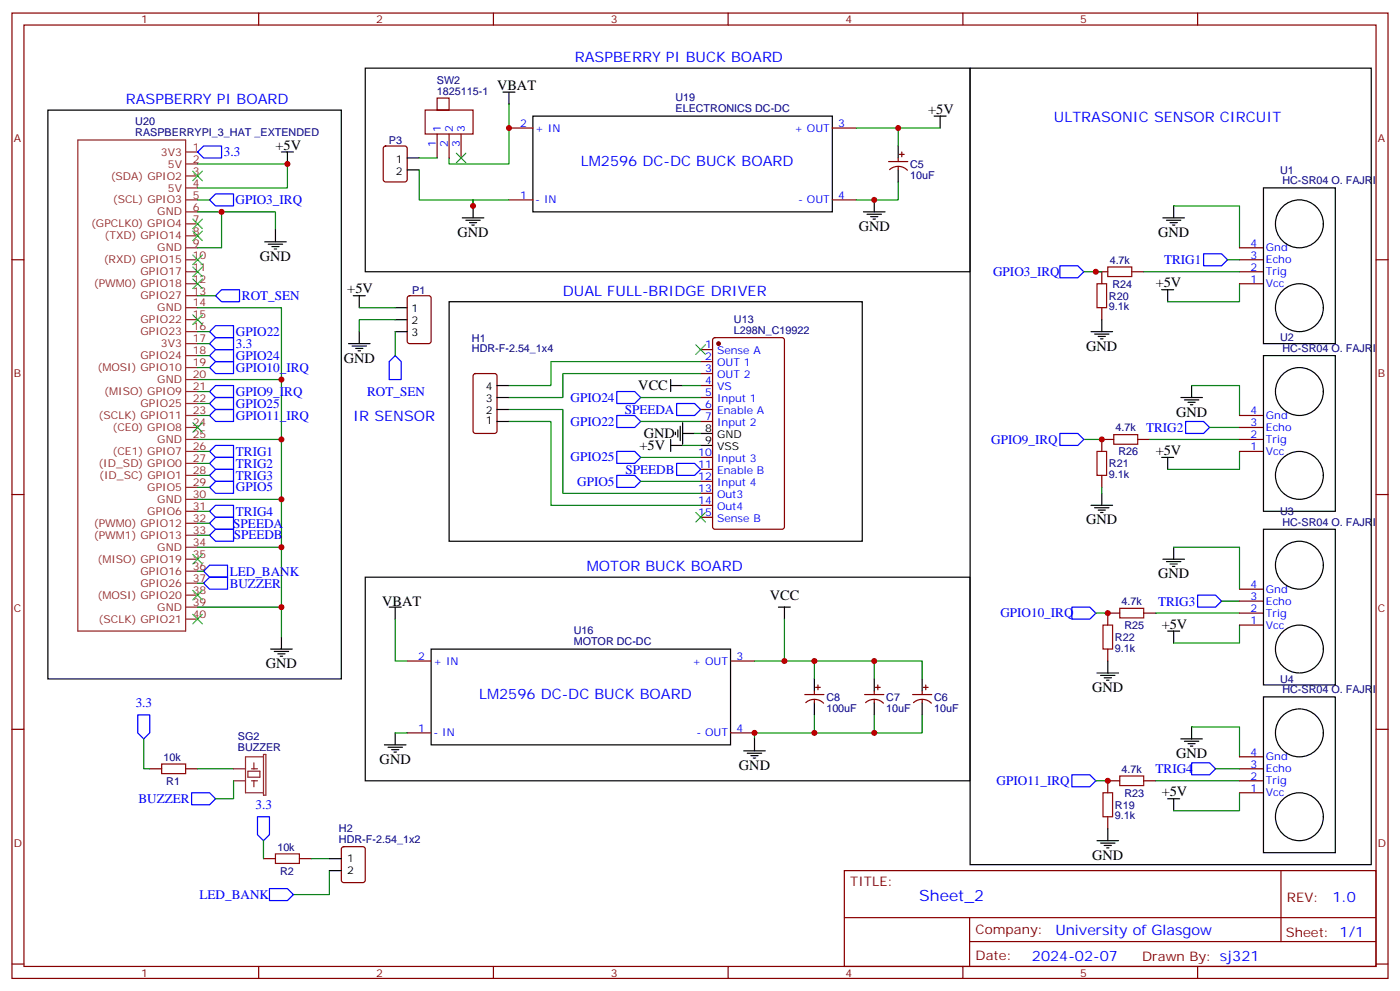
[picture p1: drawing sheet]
<svg xmlns="http://www.w3.org/2000/svg" width="412mm" height="292mm" viewBox="0 0 412 292" stroke-linecap="round" stroke-linejoin="round" font-family="sans-serif">
<g fill="none" stroke="#870000" stroke-width=".35">
<path d="M3.5 3.8h405.4v284.4h-405.4zM7.1 7.4h398.2v277.3h-398.2zM76.2 3.8v3.6M145.3 3.8v3.6M214.5 3.8v3.6M283.6 3.8v3.6M352.8 3.8v3.6M125.2 32.4h14.1v7.1h-14.1zM128.8 28.9h3.5v3.5h-3.5zM128.8 39.5v7M132.3 39.5v7M135.8 39.5v7"/>
<path d="M149.9 37.7h7.1M245.2 37.7h7M113.1 43.2l.5-.2h5.6l.7 .4v9.5l-.4 .6-5.9 .1-.7-.5v-9.4zM149.9 58.9h7.1M245.2 58.9h7M261.8 47.6h5.6M262 50a3.8 3.8 0 0 1 5.3 .1M264.6 46.5v1.1M264.6 49v1.1M264.9 45.5h1.4M265.6 44.8v1.4M3.5 76.5h3.6"/>
<path d="M365.1 76.5h7.1M365.1 73h7.1M405.3 76.5h3.6M120.2 87.3l.4-.2h5.7l.6 .4 .1 13-.5 .7h-5.9l-.6-.5-.1-12.9zM210.1 99.7l.5-.3h19.8l.6 .5 .1 55.3-.5 .6-20 .1-.6-.5-.1-55.2zM322.8 80h3.5M324.6 80v3.6M324.6 90.6v3.6M333.4 80h3.5M365.1 80h7.1M365.1 83.6h7.1M139.6 110.2l.5-.2h5.6l.6 .5 .1 16.5-.5 .6-5.8 .1-.7-.5-.1-16.5z"/>
<path d="M206.4 117.1h3.5M206.4 113.6h3.5M206.4 110h3.5M206.4 106.5h3.5M206.4 103h3.5M206.4 138.3h3.5M206.4 134.7h3.5M206.4 124.1h3.5M206.4 120.6h3.5M328.1 129.4h-3.5v3.6M335.1 129.4h3.6M365.1 129.4h7.1"/>
<path d="M365.1 133h7.1M365.1 125.9h7.1M365.1 122.4h7.1M3.5 145.7h3.6M206.4 152.4h3.5M206.4 148.8h3.5M206.4 145.3h3.5M206.4 141.8h3.5M324.6 140v3.5M405.3 145.7h3.6M365.1 177.1h7.1M365.1 173.5h7.1"/>
<path d="M119.9 194.7h7.1M215.2 194.7h7M326.3 191.2v3.5M329.8 180.6h-3.5v3.5M336.9 180.6h3.5M365.1 180.6h7.1M365.1 184.1h7.1M3.5 214.8h3.6M119.9 215.9h7.1M215.2 215.9h7M237.1 204.6h5.6M237.4 207a3.8 3.8 0 0 1 5.2 .1"/>
<path d="M239.9 203.5v1.1M239.9 206v1M240.2 202.5h1.5M240.9 201.8v1.4M254.7 204.6h5.6M255 207a3.8 3.8 0 0 1 5.2 .1M257.5 203.5v1.1M257.5 206v1M257.9 202.5h1.4M258.6 201.8v1.4M268.8 204.6h5.7M269.1 207a3.8 3.8 0 0 1 5.2 .1"/>
<path d="M271.6 203.5v1.1M271.6 206v1M272 202.5h1.4M272.7 201.8v1.4M405.3 214.8h3.6M44.1 226.4h3.5M54.7 226.4h3.5M329.8 230h-3.5v3.5M336.9 230h3.5M365.1 230h7.1M365.1 233.5h7.1M365.1 226.4h7.1"/>
<path d="M365.1 222.9h7.1M77.6 252.9h3.5M88.2 252.9h3.5M100.8 249.6l.4-.2h5.7l.6 .4 .1 9.5-.5 .6-5.9 .1-.6-.5-.1-9.4zM248.7 256.4h156.6v28.3h-156.6zM326.3 240.6v3.5M377.3 256.5v20.8M248.7 270.3h156.5M285.6 277.3h119.6M285.6 270.3v14.1M3.5 284h3.6M76.2 284.7v3.5"/>
<path d="M145.3 284.7v3.5M214.5 284.7v3.5M283.6 284.7v3.5M352.8 284.7v3.5M405.3 284h3.6"/>
</g>
<g fill="none" stroke="#8c2424" stroke-width=".35">
<path d="M22.9 41.2h31.8v144.7h-31.8zM54.7 48.3h3.5M54.7 44.8h3.5M54.7 51.8h3.5M54.7 55.4h3.5M54.7 58.9h3.5M54.7 62.4h3.5M54.7 65.9h3.5M54.7 69.5h3.5M54.7 73h3.5M54.7 76.5h3.5M54.7 80h3.5"/>
<path d="M54.7 83.6h3.5M54.7 87.1h3.5M54.7 90.6h3.5M54.7 94.2h3.5M54.7 97.7h3.5M54.7 101.2h3.5M54.7 104.7h3.5M54.7 108.3h3.5M54.7 111.8h3.5M54.7 115.3h3.5M54.7 118.9h3.5M54.7 122.4h3.5"/>
<path d="M54.7 125.9h3.5M54.7 129.4h3.5M54.7 133h3.5M54.7 136.5h3.5M54.7 140h3.5M54.7 143.5h3.5M54.7 147.1h3.5M54.7 150.6h3.5M54.7 154.1h3.5M54.7 157.7h3.5M54.7 161.2h3.5M54.7 164.7h3.5"/>
<path d="M54.7 168.2h3.5M54.7 171.8h3.5M54.7 175.3h3.5M54.7 178.8h3.5M54.7 182.4h3.5M68.8 226.4h3.5M68.8 230h3.5M73 227.2h3.6v1.7h-3.6zM74.1 226.4h1.7M74.1 230h1.7M74.8 224.7v1.7M74.8 230v1.7"/>
<path d="M77.6 222.9h-5.3v10.6h5.3M77.6 222.2h.7v12h-.7z"/>
</g>
<g fill="none" stroke="#000" stroke-width=".35">
<path d="M14.1 32.4h86.4v167.6h-86.4zM107.6 20.1h178.2v59.9h-178.2zM148.2 27.1h3.5M149.9 27.1v3.6M157 34.2h88.2v28.2h-88.2zM275.2 34.2h3.5M276.9 34.2v3.5M285.8 20.1h118.1v234.6h-118.1zM82.9 44.8h3.5M84.7 44.8v3.5M119.9 46.5h3.6M119.9 50.1h3.6"/>
<path d="M257.5 58.9v3.5M264.6 43v3.5M264.6 50.1v3.5M372.2 55.4h21.1v45.8h-21.1zM78 71.2h6.3M79 71.9h4.3M80.1 72.6h2.1M80.8 73.3h.7M81.1 67.7v3.5M136.2 64.2h6.3M137.2 64.9h4.3M138.3 65.6h2.1"/>
<path d="M139 66.3h.7M139.3 60.6v3.6M254.4 62.4h6.3M255.4 63.1h4.2M256.5 63.8h2.1M257.2 64.5h.7M342.5 64.2h6.4M343.6 64.9h4.2M344.7 65.6h2.1M345.4 66.3h.7M345.7 60.6v3.6M104.1 87.1h3.5"/>
<path d="M105.8 87.1v3.5M105.8 97.7v3.5M116.4 97.7h3.5M116.4 94.2h3.5M116.4 90.6h3.5M132.3 88.9h121.7v70.5h-121.7zM321.4 97.7h6.3M322.4 98.4h4.3M323.5 99.1h2.1M324.2 99.8h.7M324.6 94.2v3.5M342.2 85.3h3.5"/>
<path d="M344 85.3v3.6M102.7 101.2h6.3M103.7 101.9h4.2M104.8 102.6h2.1M105.5 103.3h.7M146.4 117.1h3.5M146.4 113.6h3.5M197.6 113.6h3.5M197.6 111.8v3.5M347.8 117.1h6.4M348.9 117.8h4.2M350 118.5h2.1"/>
<path d="M350.7 119.2h.7M351 113.6v3.5M372.2 104.7h21.1v45.9h-21.1zM146.4 124.1h3.5M146.4 120.6h3.5M197.6 131.2h3.5M197.6 129.4v3.6M199 127.3v.7M199.7 126.6v2.1M200.4 125.6v4.2M201.1 127.7h3.5M201.1 124.5v6.3"/>
<path d="M206.4 131.2h3.5M206.4 127.7h3.5M342.2 134.7h3.5M344 134.7v3.6M321.4 148.8h6.3M322.4 149.5h4.3M323.5 150.2h2.1M324.2 151h.7M324.6 145.3v3.5M372.2 155.9h21.1v45.9h-21.1zM107.6 170h178.2v60h-178.2zM114.7 178.8h3.5"/>
<path d="M116.4 178.8v3.6M229.3 178.8h3.5M231.1 178.8v3.6M342.5 164.7h6.4M343.6 165.4h4.2M344.7 166.1h2.1M345.4 166.8h.7M345.7 161.2v3.5M79.7 191.2h6.4M80.8 191.9h4.2M81.8 192.6h2.2M82.5 193.3h.8"/>
<path d="M82.9 187.6v3.6M127 191.2h88.2v28.2h-88.2zM239.9 200v3.5M257.5 200v3.5M271.6 200v3.5M323.1 198.2h6.4M324.2 198.9h4.2M325.3 199.6h2.1M326.3 194.7v3.5M344 185.9h3.5M345.7 185.9v3.5M113.2 219.4h6.4"/>
<path d="M116.4 215.9v3.5M222.2 217.6v3.6M239.9 207v3.6M257.5 207v3.6M271.6 207v3.6M326 200.3h.7M347.8 217.6h6.4M348.9 218.3h4.2M350 219h2.1M350.7 219.7h.7M351 214.1v3.5M372.2 205.3h21.1v45.8h-21.1z"/>
<path d="M114.3 220.1h4.2M115.4 220.8h2.1M116.1 221.5h.7M219.1 221.2h6.3M220.1 221.9h4.3M221.2 222.6h2.1M221.9 223.3h.7M344 235.3h3.5M345.7 235.3v3.5M97 252.9h3.5M97 256.4h3.5M323.1 247.6h6.4"/>
<path d="M324.2 248.3h4.2M325.3 249h2.1M326 249.7h.7M326.3 244.1v3.5"/>
<circle cx="382.8" cy="65.9" r="7.1"/>
<circle cx="382.8" cy="90.6" r="7.1"/>
<circle cx="382.8" cy="115.3" r="7.1"/>
<circle cx="382.8" cy="140" r="7.1"/>
<circle cx="382.8" cy="166.5" r="7.1"/>
<circle cx="382.8" cy="191.2" r="7.1"/>
<circle cx="382.8" cy="215.9" r="7.1"/>
<circle cx="382.8" cy="240.6" r="7.1"/>
</g>
<g fill="none" stroke="#008700" stroke-width=".35">
<path d="M149.9 30.7v17.6h-17.6v-1.8M252.2 37.7h24.7M264.6 37.7v5.3M58.2 48.3h26.5v7.1h-26.5M58.2 58.9h3.5M123.5 50.1v8.8h15.8v1.7v-1.7h10.6M123.5 46.5h5.3M264.6 53.6v5.3h-12.4M58.2 62.4h7.1v10.6h-7.1M65.3 62.4h15.8v5.3M345.7 60.6h19.4v12.4M361.6 76.5h3.5"/>
<path d="M58.2 90.6h24.7v88.2M58.2 97.7h3.5M58.2 87.1h5.3M105.8 90.6h10.6M116.4 94.2h-10.6v3.5M116.4 97.7v7M319.3 80h5.3M336.9 80h28.2M365.1 83.6v5.3h-21.1M58.2 111.8h24.7M58.2 104.7h3.5M58.2 118.9h3.5"/>
<path d="M58.2 115.3h3.5M58.2 108.3h3.5M58.2 101.2h3.5M188.7 117.1h17.7M201.1 113.6h5.3M206.4 106.5h-44.1v7.1h-12.4M206.4 110h-40.6v7.1h-15.9M351 113.6h14.1v8.8M58.2 129.4h24.7M58.2 122.4h3.5M58.2 133h3.5M58.2 136.5h3.5"/>
<path d="M149.9 120.6h15.9v24.7h40.6M149.9 124.1h12.4v24.7h44.1M188.7 124.1h17.7M188.7 134.7h17.7M201.1 131.2h5.3M204.6 127.7h1.8M319.3 129.4h5.3M338.7 129.4h26.4M356.3 125.9h8.8M365.1 133v5.3h-21.1M58.2 147.1h24.7M58.2 143.5h3.5"/>
<path d="M58.2 154.1h3.5M58.2 157.7h3.5M58.2 140h3.5M58.2 150.6h3.5M188.7 141.8h17.7M324.6 143.5v1.8M58.2 178.8h24.7v8.8M58.2 161.2h24.7M58.2 168.2h1.8M58.2 171.8h1.8M345.7 161.2h19.4v12.3M359.8 177.1h5.3"/>
<path d="M116.4 182.4v12.3h3.5M222.2 194.7h17.7v5.3M231.1 182.4v12.3M239.9 194.7h17.6v5.3M257.5 194.7h14.1v5.3M322.8 180.6h3.5M340.4 180.6h24.7M365.1 184.1v5.3h-19.4M42.3 217.6v8.8h1.8M116.4 215.9h3.5M239.9 210.6v5.3h-17.7v1.7M257.5 210.6v5.3h-17.6"/>
<path d="M271.6 210.6v5.3h-14.1M351 214.1h14.1v8.8M58.2 226.4h10.6M68.8 230v5.3h-5.3M322.8 230h3.5M340.4 230h24.7M358.1 226.4h7M365.1 233.5v5.3h-19.4M77.6 247.6v5.3M91.7 252.9h5.3M97 256.4v7.1h-10.6"/>
</g>
<g fill="none" stroke="#00f" stroke-width=".35">
<path d="M58.2 44.8l1.8-1.8h5.3v3.5h-5.3zM61.7 58.9l1.8-1.8h5.3v3.5h-5.3zM312.2 78.3h5.3l1.8 1.7-1.8 1.8h-5.3zM354.5 74.8h5.3l1.8 1.7-1.8 1.8h-5.3zM61.7 97.7l1.8-1.8h5.3v3.5h-5.3zM63.5 87.1l1.8-1.8h5.3v3.6h-5.3zM61.7 118.9l1.8-1.8h5.3v3.5h-5.3zM61.7 115.3l1.8-1.7h5.3v3.5h-5.3zM61.7 108.3l1.8-1.8h5.3v3.5h-5.3zM61.7 101.2l1.8-1.8h5.3v3.6h-5.3zM63.5 103h5.3v3.5h-5.3l-1.8-1.8zM116.4 104.7l1.8 1.8v5.3h-3.5v-5.3z"/>
<path d="M181.7 115.3h5.3l1.7 1.8-1.7 1.8h-5.3zM199.3 118.9h5.3l1.8 1.7-1.8 1.8h-5.3zM61.7 136.5l1.8-1.8h5.3v3.6h-5.3zM61.7 133l1.8-1.8h5.3v3.5h-5.3zM63.5 120.6h5.3v3.5h-5.3l-1.8-1.7zM181.7 122.4h5.3l1.7 1.7-1.7 1.8h-5.3zM181.7 133h5.3l1.7 1.7-1.7 1.8h-5.3zM199.3 136.5h5.3l1.8 1.8-1.8 1.7h-5.3zM312.2 127.7h5.3l1.8 1.7-1.8 1.8h-5.3zM349.2 124.1h5.3l1.8 1.8-1.8 1.8h-5.3zM61.7 143.5l1.8-1.7h5.3v3.5h-5.3zM61.7 157.7l1.8-1.8h5.3v3.5h-5.3z"/>
<path d="M61.7 154.1l1.8-1.7h5.3v3.5h-5.3zM61.7 140l1.8-1.7h5.3v3.5h-5.3zM61.7 150.6l1.8-1.8h5.3v3.6h-5.3zM181.7 140h5.3l1.7 1.8-1.7 1.7h-5.3zM60 168.2l1.7-1.7h5.3v3.5h-5.3zM60 171.8l1.7-1.8h5.3v3.5h-5.3zM315.7 178.8h5.3l1.8 1.8-1.8 1.8h-5.3zM352.8 175.3h5.3l1.7 1.8-1.7 1.7h-5.3zM40.6 210.6h3.5v5.3l-1.8 1.7-1.7-1.7zM56.4 233.5h5.3l1.8 1.8-1.8 1.7h-5.3zM315.7 228.2h5.3l1.8 1.8-1.8 1.7h-5.3zM351 224.7h5.3l1.8 1.7-1.8 1.8h-5.3z"/>
<path d="M75.8 240.6h3.6v5.3l-1.8 1.7-1.8-1.7zM79.4 261.7h5.3l1.7 1.8-1.7 1.8h-5.3z"/>
</g>
<path d="M326.3 78.6h7.1v2.9h-7.1zM323.1 83.6h2.9v7h-2.9zM323.1 133h2.9v7h-2.9zM328.1 128h7v2.8h-7zM329.8 179.2h7.1v2.8h-7.1zM324.9 184.1h2.8v7.1h-2.8zM47.6 225h7.1v2.9h-7.1zM324.9 233.5h2.8v7.1h-2.8zM329.8 228.6h7.1v2.8h-7.1zM81.1 251.5h7.1v2.8h-7.1z" fill="none" stroke="#a10000" stroke-width=".35"/>
<circle cx="211.7" cy="101.2" r=".53" fill="#870000" stroke="#870000" stroke-width=".35"/>
<g fill="none" stroke="#3c3" stroke-width=".35">
<path d="M56.8 50.4l2.8 2.8M59.6 50.4l-2.8 2.8M134.4 45.1l2.8 2.8M137.2 45.1l-2.8 2.8M56.8 64.5l2.8 2.8M56.8 68.1l2.8 2.8M56.8 75.1l2.8 2.8M56.8 78.6l2.8 2.9M59.6 64.5l-2.8 2.8M59.6 68.1l-2.8 2.8M59.6 75.1l-2.8 2.8M59.6 78.6l-2.8 2.9"/>
<path d="M56.8 82.2l2.8 2.8M56.8 92.7l2.8 2.9M59.6 82.2l-2.8 2.8M59.6 92.7l-2.8 2.9M205 101.6l2.8 2.8M207.8 101.6l-2.8 2.8M56.8 124.5l2.8 2.8M59.6 124.5l-2.8 2.8M205 151l2.8 2.8M207.8 151l-2.8 2.8M56.8 163.3l2.8 2.8M56.8 173.9l2.8 2.8"/>
<path d="M59.6 163.3l-2.8 2.8M59.6 173.9l-2.8 2.8M56.8 180.9l2.8 2.9M59.6 180.9l-2.8 2.9"/>
</g>
<g fill="#c00">
<circle cx="231.1" cy="194.7" r=".88"/>
<circle cx="222.3" cy="215.9" r=".88"/>
<circle cx="149.9" cy="37.7" r=".88"/>
<circle cx="239.9" cy="194.7" r=".88"/>
<circle cx="239.9" cy="215.9" r=".88"/>
<circle cx="257.5" cy="194.7" r=".88"/>
<circle cx="257.5" cy="215.9" r=".88"/>
<circle cx="65.3" cy="62.4" r=".88"/>
<circle cx="82.9" cy="178.8" r=".88"/>
<circle cx="324.6" cy="129.4" r=".88"/>
<circle cx="326.3" cy="180.6" r=".88"/>
<circle cx="257.5" cy="58.9" r=".88"/>
<circle cx="322.8" cy="80" r=".88"/>
<circle cx="326.3" cy="230" r=".88"/>
<circle cx="139.3" cy="60.6" r=".88"/>
<circle cx="82.9" cy="161.2" r=".88"/>
<circle cx="82.9" cy="147.1" r=".88"/>
<circle cx="82.9" cy="111.8" r=".88"/>
<circle cx="264.6" cy="37.7" r=".88"/>
<circle cx="84.7" cy="48.3" r=".88"/>
<circle cx="82.9" cy="129.4" r=".88"/>
</g>
<text font-size="4.6" fill="#00f" x="270.8" y="265.5">Sheet_2</text>
<g font-size="4.2" fill="#00f">
<text x="169.3" y="18.3">RASPBERRY PI BUCK BOARD</text>
<text x="37" y="30.7">RASPBERRY PI BOARD</text>
<text x="310.4" y="35.9">ULTRASONIC SENSOR CIRCUIT</text>
<text x="171.1" y="49">LM2596 DC-DC BUCK BOARD</text>
<text x="165.8" y="87.1">DUAL FULL-BRIDGE DRIVER</text>
<text x="104.1" y="124.1">IR SENSOR</text>
<text x="172.9" y="168.2">MOTOR BUCK BOARD</text>
<text x="141.1" y="206">LM2596 DC-DC BUCK BOARD</text>
<text x="392.5" y="265.7">1.0</text>
<text x="310.9" y="275.3">University of Glasgow</text>
<text x="304" y="283.1">2024-02-07</text>
</g>
<g font-size="4.2">
<text x="146.4" y="26.4">VBAT</text>
<text x="273.4" y="33.5">+5V</text>
<text x="81.1" y="44.1">+5V</text>
<text x="134.8" y="69.8">GND</text>
<text x="252.9" y="68.1">GND</text>
<text x="341.1" y="69.8">GND</text>
<text x="76.6" y="76.9">GND</text>
<text x="102.3" y="86.4">+5V</text>
<text x="340.4" y="84.6">+5V</text>
<text x="101.2" y="106.9">GND</text>
<text x="320" y="103.3">GND</text>
<text x="188" y="115">VCC</text>
<text x="346.4" y="122.7">GND</text>
<text x="189.6" y="129.1">GND</text>
<text x="188.4" y="132.6">+5V</text>
<text x="340.4" y="134">+5V</text>
<text x="320" y="154.5">GND</text>
<text x="341.1" y="170.4">GND</text>
<text x="112.6" y="178.5">VBAT</text>
<text x="226.8" y="176.7">VCC</text>
<text x="342.2" y="185.2">+5V</text>
<text x="78.3" y="196.8">GND</text>
<text x="321.7" y="203.9">GND</text>
<text x="111.8" y="225">GND</text>
<text x="217.7" y="226.8">GND</text>
<text x="346.4" y="223.3">GND</text>
<text x="342.2" y="234.6">+5V</text>
<text x="321.7" y="253.3">GND</text>
</g>
<g font-size="3.9" fill="#00f">
<text x="66" y="46">3.3</text>
<text x="69.4" y="60.2">GPIO3_IRQ</text>
<text x="342.9" y="77.8">TRIG1</text>
<text x="292.6" y="81.4">GPIO3_IRQ</text>
<text x="71.3" y="88.4">ROT_SEN</text>
<text x="69.5" y="99">GPIO22</text>
<text x="69.5" y="106.1">GPIO24</text>
<text x="69.5" y="102.6">3.3</text>
<text x="69.5" y="109.5">GPIO10_IRQ</text>
<text x="69.5" y="116.6">GPIO9_IRQ</text>
<text x="108.2" y="116.6">ROT_SEN</text>
<text x="168.1" y="118.4">GPIO24</text>
<text x="69.5" y="120.2">GPIO25</text>
<text x="69.5" y="123.6">GPIO11_IRQ</text>
<text x="168.1" y="125.4">GPIO22</text>
<text x="184" y="121.9">SPEEDA</text>
<text x="292" y="130.7">GPIO9_IRQ</text>
<text x="337.6" y="127.2">TRIG2</text>
<text x="69.5" y="137.8">TRIG2</text>
<text x="69.5" y="134.3">TRIG1</text>
<text x="168.1" y="135.9">GPIO25</text>
<text x="69.5" y="141.3">TRIG3</text>
<text x="170" y="143.1">GPIO5</text>
<text x="184.3" y="139.5">SPEEDB</text>
<text x="69.5" y="144.7">GPIO5</text>
<text x="68.7" y="155.4">SPEEDA</text>
<text x="69.5" y="151.9">TRIG4</text>
<text x="68.8" y="158.9">SPEEDB</text>
<text x="67.7" y="173.1">BUZZER</text>
<text x="67.7" y="169.5">LED_BANK</text>
<text x="341.1" y="178.4">TRIG3</text>
<text x="294.7" y="181.8">GPIO10_IRQ</text>
<text x="40" y="208.3">3.3</text>
<text x="340.4" y="227.7">TRIG4</text>
<text x="293.6" y="231.2">GPIO11_IRQ</text>
<text x="40.8" y="236.6">BUZZER</text>
<text x="75.3" y="238.3">3.3</text>
<text x="58.8" y="264.7">LED_BANK</text>
</g>
<g font-size="3.9" fill="#800">
<text x="250.5" y="261">TITLE:</text>
<text x="379.1" y="265.7">REV:</text>
<text x="287.4" y="275.2">Company:</text>
<text x="378.7" y="275.8">Sheet: 1/1</text>
<text x="287.4" y="282.9">Date:</text>
<text x="336.4" y="283">Drawn By: sj321</text>
</g>
<g font-size="3.2" fill="#800">
<text x="41.6" y="6.8">1</text>
<text x="110.8" y="6.8">2</text>
<text x="179.9" y="6.8">3</text>
<text x="249.1" y="6.8">4</text>
<text x="318.2" y="6.8">5</text>
<text x="4.1" y="41.9">A</text>
<text x="405.9" y="41.9">A</text>
<text x="4.1" y="111.1">B</text>
<text x="405.9" y="111.1">B</text>
<text x="4.1" y="180.2">C</text>
<text x="405.9" y="180.2">C</text>
<text x="4.1" y="249.4">D</text>
<text x="405.9" y="249.4">D</text>
<text x="41.6" y="287.7">1</text>
<text x="110.8" y="287.7">2</text>
<text x="179.9" y="287.7">3</text>
<text x="249.1" y="287.7">4</text>
<text x="318.2" y="287.7">5</text>
</g>
<g font-size="3.2" fill="#000080">
<text x="128.7" y="27.8">1825115-1</text>
<text x="128.7" y="24.7">SW2</text>
<text x="199" y="29.7">U19</text>
<text x="199" y="33">ELECTRONICS DC-DC</text>
<text x="39.9" y="39.9">RASPBERRYPI_3_HAT _EXTENDED</text>
<text x="39.9" y="36.7">U20</text>
<text x="114.5" y="42.4">P3</text>
<text x="268.1" y="52.6">10uF</text>
<text x="268.1" y="49.5">C5</text>
<text x="377" y="51.1">U1</text>
<text x="377.7" y="54.3">HC-SR04 O. FAJRI</text>
<text x="326.9" y="77.7">4.7k</text>
<text x="121.5" y="86.5">P1</text>
<text x="326.7" y="88.2">R20</text>
<text x="327.7" y="84.7">R24</text>
<text x="216.2" y="95.2">U13</text>
<text x="326.7" y="91.4">9.1k</text>
<text x="139" y="100.6">H1</text>
<text x="216.2" y="98.3">L298N_C19922</text>
<text x="377" y="100.5">U2</text>
<text x="139" y="103.8">HDR-F-2.54_1x4</text>
<text x="377.7" y="103.7">HC-SR04 O. FAJRI</text>
<text x="328.6" y="127.1">4.7k</text>
<text x="326.7" y="137.6">R21</text>
<text x="329.5" y="134.1">R26</text>
<text x="326.7" y="140.8">9.1k</text>
<text x="377" y="151.7">U3</text>
<text x="377.7" y="154.8">HC-SR04 O. FAJRI</text>
<text x="330.4" y="178.2">4.7k</text>
<text x="331.2" y="185.3">R25</text>
<text x="169" y="190">MOTOR DC-DC</text>
<text x="169" y="186.7">U16</text>
<text x="328.4" y="192">9.1k</text>
<text x="328.4" y="188.8">R22</text>
<text x="377" y="201">U4</text>
<text x="243.4" y="209.6">100uF</text>
<text x="243.4" y="206.4">C8</text>
<text x="261.1" y="209.6">10uF</text>
<text x="261.1" y="206.5">C7</text>
<text x="275.2" y="209.6">10uF</text>
<text x="275.2" y="206.5">C6</text>
<text x="377.7" y="204.2">HC-SR04 O. FAJRI</text>
<text x="70.1" y="221.2">BUZZER</text>
<text x="70.1" y="218">SG2</text>
<text x="48.2" y="224.1">10k</text>
<text x="330.4" y="227.6">4.7k</text>
<text x="49" y="231.1">R1</text>
<text x="328.4" y="238.2">R19</text>
<text x="331.2" y="234.7">R23</text>
<text x="99.8" y="245.1">H2</text>
<text x="328.4" y="241.4">9.1k</text>
<text x="81.7" y="250.6">10k</text>
<text x="99.8" y="248.3">HDR-F-2.54_1x2</text>
<text x="82.5" y="257.6">R2</text>
</g>
<g font-size="3.2" fill="#00f">
<text x="129.8" y="38.8" transform="rotate(-90 129.8 38.8)">1</text>
<text x="133.3" y="38.8" transform="rotate(-90 133.3 38.8)">2</text>
<text x="136.9" y="38.8" transform="rotate(-90 136.9 38.8)">3</text>
<text x="153.2" y="37.4">2</text>
<text x="157.7" y="38.8">+ IN</text>
<text x="234" y="38.8">+ OUT</text>
<text x="246.9" y="37.4">3</text>
<text x="128.4" y="43.3" transform="rotate(-90 128.4 43.3)">1</text>
<text x="131.9" y="43.3" transform="rotate(-90 131.9 43.3)">2</text>
<text x="135.5" y="43.3" transform="rotate(-90 135.5 43.3)">3</text>
<text x="153.2" y="58.5">1</text>
<text x="157.7" y="59.9">- IN</text>
<text x="235.1" y="59.9">- OUT</text>
<text x="246.9" y="58.5">4</text>
<text x="368.4" y="76.2">3</text>
<text x="368.4" y="72.6">4</text>
<text x="372.9" y="77.6">Echo</text>
<text x="372.9" y="74">Gnd</text>
<text x="368.4" y="83.2">1</text>
<text x="368.4" y="79.7">2</text>
<text x="372.9" y="81.1">Trig</text>
<text x="372.9" y="84.6">Vcc</text>
<text x="207.7" y="106.2">2</text>
<text x="207.7" y="102.6">1</text>
<text x="211.2" y="107.9">OUT 1</text>
<text x="211.2" y="104.4">Sense A</text>
<text x="207.7" y="113.2">4</text>
<text x="207.7" y="109.7">3</text>
<text x="211.2" y="111.4">OUT 2</text>
<text x="207.7" y="116.7">5</text>
<text x="211.2" y="118.5">Input 1</text>
<text x="211.2" y="115">VS</text>
<text x="207.7" y="123.8">7</text>
<text x="207.7" y="120.3">6</text>
<text x="211.2" y="125.6">Input 2</text>
<text x="211.2" y="122">Enable A</text>
<text x="368.4" y="125.6">3</text>
<text x="368.4" y="122">4</text>
<text x="372.9" y="123.4">Gnd</text>
<text x="368.4" y="129.1">2</text>
<text x="372.9" y="130.5">Trig</text>
<text x="372.9" y="127">Echo</text>
<text x="205.7" y="137.9">11</text>
<text x="205.7" y="134.4">10</text>
<text x="211.2" y="136.1">Input 3</text>
<text x="368.4" y="132.6">1</text>
<text x="372.9" y="134">Vcc</text>
<text x="205.7" y="141.4">12</text>
<text x="211.2" y="143.2">Input 4</text>
<text x="211.2" y="139.7">Enable B</text>
<text x="205.7" y="148.5">14</text>
<text x="205.7" y="145">13</text>
<text x="211.2" y="146.7">Out3</text>
<text x="205.7" y="152">15</text>
<text x="211.2" y="153.8">Sense B</text>
<text x="211.2" y="150.2">Out4</text>
<text x="368.4" y="173.2">4</text>
<text x="368.4" y="176.7">3</text>
<text x="372.9" y="178.1">Echo</text>
<text x="372.9" y="174.6">Gnd</text>
<text x="368.4" y="183.8">1</text>
<text x="368.4" y="180.2">2</text>
<text x="372.9" y="185.2">Vcc</text>
<text x="372.9" y="181.6">Trig</text>
<text x="123.2" y="194.3">2</text>
<text x="127.7" y="195.8">+ IN</text>
<text x="204" y="195.8">+ OUT</text>
<text x="217" y="194.3">3</text>
<text x="123.2" y="215.5">1</text>
<text x="217" y="215.5">4</text>
<text x="127.7" y="216.9">- IN</text>
<text x="205.2" y="216.9">- OUT</text>
<text x="368.4" y="226.1">3</text>
<text x="368.4" y="222.6">4</text>
<text x="372.9" y="227.5">Echo</text>
<text x="372.9" y="224">Gnd</text>
<text x="368.4" y="233.2">1</text>
<text x="368.4" y="229.6">2</text>
<text x="372.9" y="231">Trig</text>
<text x="372.9" y="234.6">Vcc</text>
</g>
<g font-size="3.2" fill="#8d2323">
<text x="47.4" y="45.8">3V3</text>
<text x="56.8" y="47.9">2</text>
<text x="56.8" y="44.4">1</text>
<text x="32.6" y="52.9">(SDA) GPIO2</text>
<text x="49.4" y="49.4">5V</text>
<text x="56.8" y="51.5">3</text>
<text x="33.3" y="59.9">(SCL) GPIO3</text>
<text x="49.4" y="56.4">5V</text>
<text x="56.8" y="55">4</text>
<text x="56.8" y="58.5">5</text>
<text x="46.3" y="63.5">GND</text>
<text x="56.8" y="62.1">6</text>
<text x="56.8" y="65.6">7</text>
<text x="26.8" y="67">(GPCLK0) GPIO4</text>
<text x="30.8" y="70.5">(TXD) GPIO14</text>
<text x="56.8" y="69.1">8</text>
<text x="30.6" y="77.6">(RXD) GPIO15</text>
<text x="46.3" y="74">GND</text>
<text x="56.8" y="72.6">9</text>
<text x="56.8" y="76.2">10</text>
<text x="41.4" y="81.1">GPIO17</text>
<text x="56.8" y="79.7">11</text>
<text x="56.8" y="83.2">12</text>
<text x="27.6" y="84.6">(PWM0) GPIO18</text>
<text x="41.4" y="88.2">GPIO27</text>
<text x="56.8" y="86.7">13</text>
<text x="41.4" y="95.2">GPIO22</text>
<text x="46.3" y="91.7">GND</text>
<text x="56.8" y="90.3">14</text>
<text x="56.8" y="93.8">15</text>
<text x="41.4" y="98.7">GPIO23</text>
<text x="56.8" y="97.3">16</text>
<text x="56.8" y="100.9">17</text>
<text x="41.4" y="105.8">GPIO24</text>
<text x="47.4" y="102.3">3V3</text>
<text x="56.8" y="104.4">18</text>
<text x="56.8" y="107.9">19</text>
<text x="28.7" y="109.3">(MOSI) GPIO10</text>
<text x="46.3" y="112.9">GND</text>
<text x="56.8" y="111.4">20</text>
<text x="30.7" y="116.4">(MISO) GPIO9</text>
<text x="41.4" y="119.9">GPIO25</text>
<text x="56.8" y="115">21</text>
<text x="56.8" y="118.5">22</text>
<text x="29" y="123.4">(SCLK) GPIO11</text>
<text x="56.8" y="122">23</text>
<text x="56.8" y="125.6">24</text>
<text x="33.2" y="127">(CE0) GPIO8</text>
<text x="46.3" y="130.5">GND</text>
<text x="56.8" y="129.1">25</text>
<text x="29" y="137.5">(ID_SD) GPIO0</text>
<text x="33.2" y="134">(CE1) GPIO7</text>
<text x="56.8" y="132.6">26</text>
<text x="56.8" y="136.1">27</text>
<text x="29.2" y="141.1">(ID_SC) GPIO1</text>
<text x="56.8" y="139.7">28</text>
<text x="56.8" y="143.2">29</text>
<text x="43.4" y="144.6">GPIO5</text>
<text x="46.3" y="148.1">GND</text>
<text x="56.8" y="146.7">30</text>
<text x="27.6" y="155.2">(PWM0) GPIO12</text>
<text x="43.4" y="151.7">GPIO6</text>
<text x="56.8" y="150.2">31</text>
<text x="56.8" y="153.8">32</text>
<text x="27.6" y="158.7">(PWM1) GPIO13</text>
<text x="56.8" y="157.3">33</text>
<text x="56.8" y="160.8">34</text>
<text x="28.7" y="165.8">(MISO) GPIO19</text>
<text x="46.3" y="162.2">GND</text>
<text x="56.8" y="164.4">35</text>
<text x="56.8" y="167.9">36</text>
<text x="41.4" y="169.3">GPIO16</text>
<text x="41.4" y="172.8">GPIO26</text>
<text x="56.8" y="171.4">37</text>
<text x="28.7" y="176.4">(MOSI) GPIO20</text>
<text x="46.3" y="179.9">GND</text>
<text x="56.8" y="174.9">38</text>
<text x="56.8" y="178.5">39</text>
<text x="29" y="183.4">(SCLK) GPIO21</text>
<text x="56.8" y="182">40</text>
</g>
<g font-size="3.2">
<text x="116.6" y="47.9">1</text>
<text x="116.6" y="51.5">2</text>
<text x="121.2" y="95.6">2</text>
<text x="121.2" y="92">1</text>
<text x="121.2" y="99.1">3</text>
<text x="143.1" y="118.5">3</text>
<text x="143.1" y="115">4</text>
<text x="143.1" y="124.8">1</text>
<text x="143.1" y="122">2</text>
<text x="207.7" y="130.8">9</text>
<text x="207.7" y="127.3">8</text>
<text x="211.2" y="129.1">GND</text>
<text x="211.2" y="132.6">VSS</text>
<text x="102.3" y="254">1</text>
<text x="102.3" y="257.5">2</text>
</g>
</svg>
